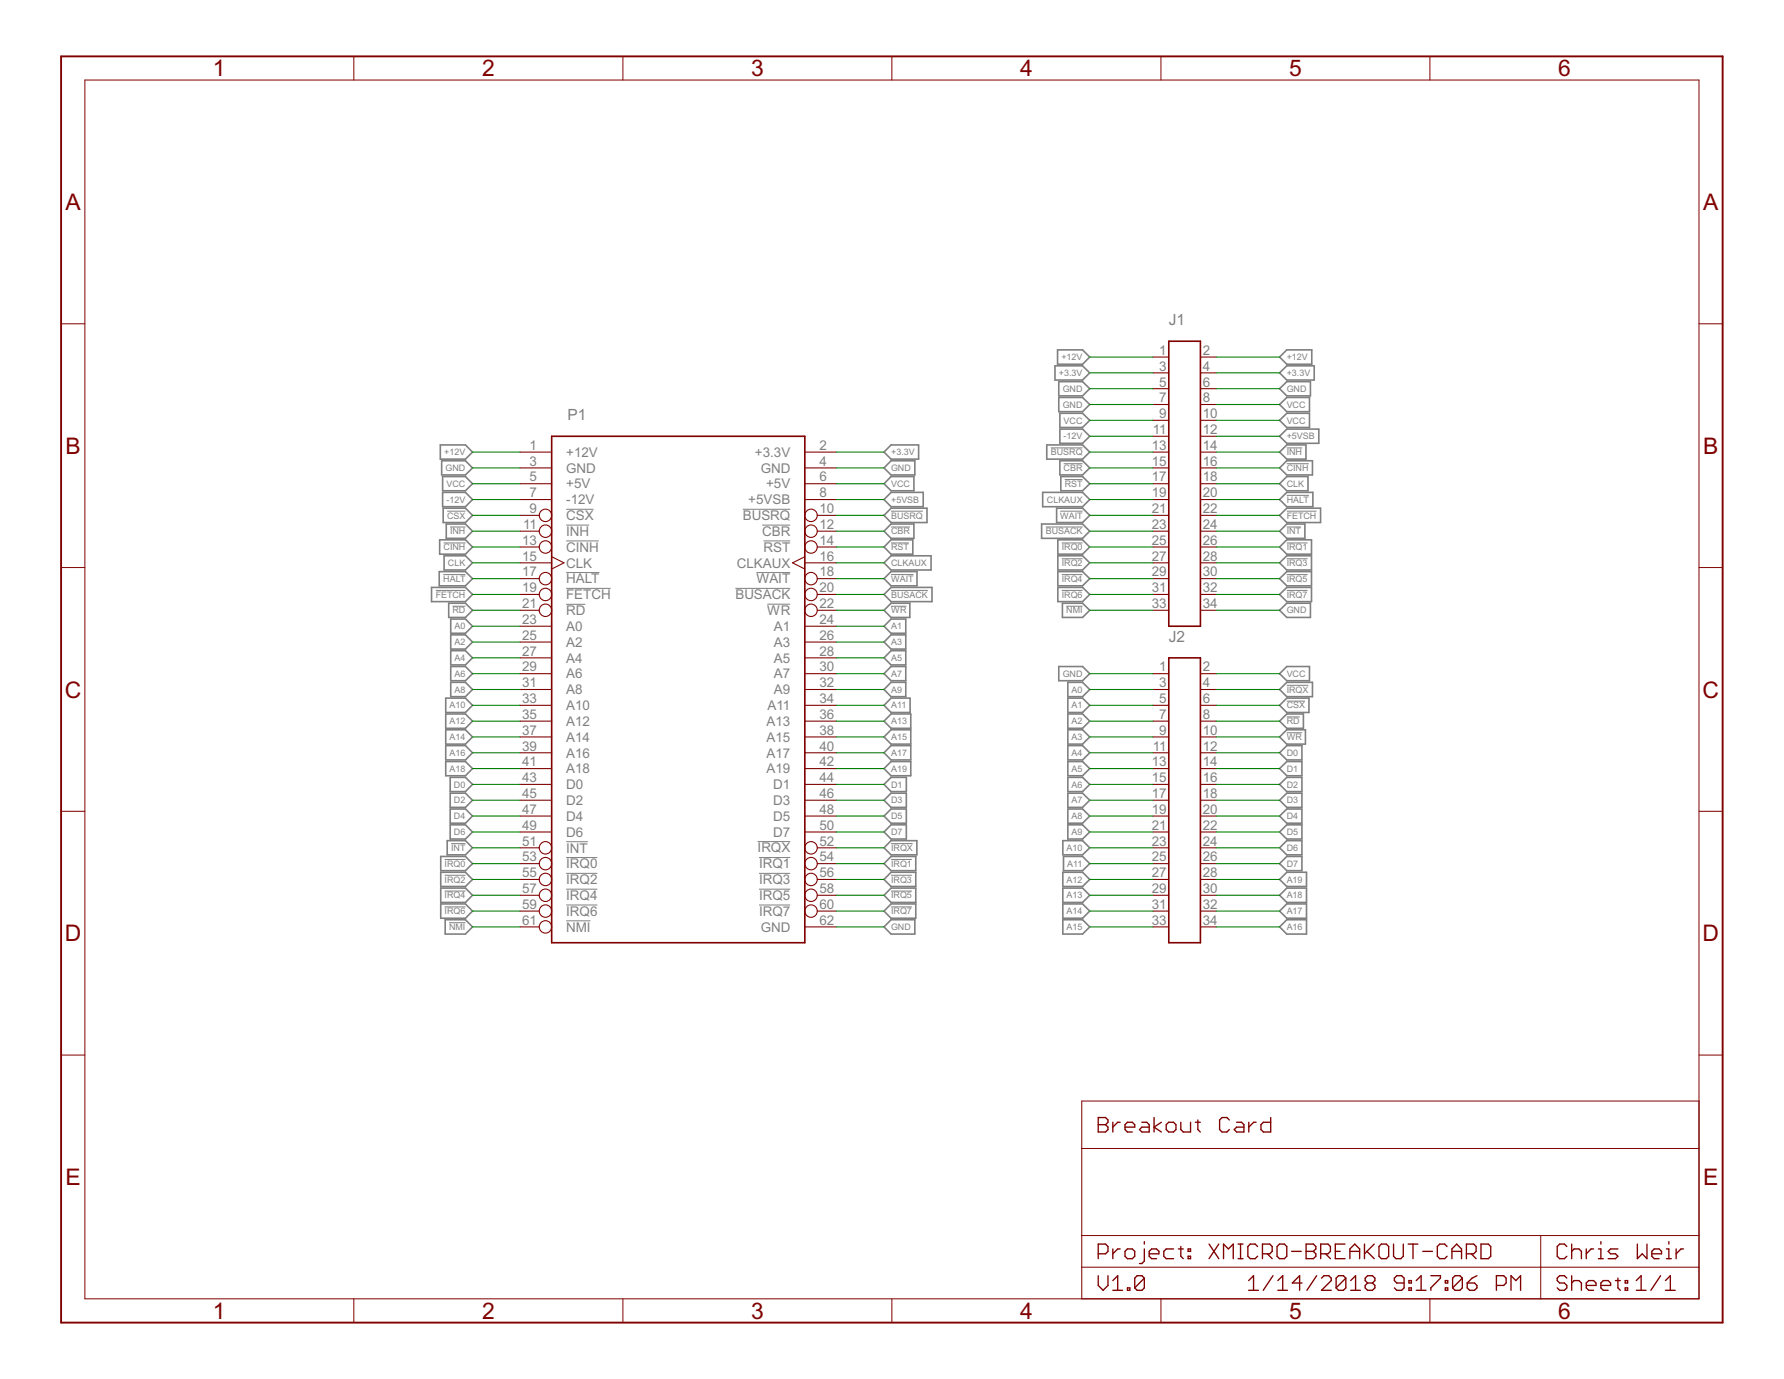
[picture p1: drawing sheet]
<svg xmlns="http://www.w3.org/2000/svg" width="279mm" height="216mm" viewBox="0 0 279 216" stroke-linecap="round" stroke-linejoin="round" font-family="sans-serif">
<g fill="none" stroke="#808080" stroke-width=".16">
<path d="M88.7 79.7h4.3M116.3 79.7h7.5M164.6 70.1h4.9M166.6 72.6h2.9M166.8 75.1h2.7M201.5 77.6h3.5M201.5 72.6h3.5M201.5 70.1h2.4M68.2 92.4h4.7M69.4 90h3.5M69.5 85h3.4M70 80h2.9"/>
<path d="M70.5 82.5h2.4M70.9 94.9h2M88.7 92.1h6.9M88.7 89.6h5.2M88.7 94.6h3M88.7 82.2h3.6M88.7 84.7h5.1M115.2 92.1h8.6M118.5 89.6h5.3M119.4 82.2h4.4M119.6 84.7h4.2M120.2 94.6h3.6"/>
<path d="M139.6 94.9h2.4M139.6 85h2.7M139.6 90h3.5M139.6 92.4h5.7M139.6 80h4.9M139.6 82.5h2.9M163.8 82.5h5.7M166 80h3.5M166.3 85h3.2M166.3 87.5h3.2M166.3 90h3.2M166.3 92.4h3.2"/>
<path d="M167 94.9h2.5M201.5 85h3.3M201.5 87.5h3.3M201.5 90h3.3M201.5 92.4h3.3M201.5 80h4.7M201.5 82.5h2.3M201.5 112.2h2.1M201.5 114.7h2.4M201.5 107.3h3.4M201.5 109.8h2.9M69.6 134.6h3.3"/>
<path d="M69.6 137h3.3M69.6 139.5h3.3M70.7 132.1h2.2M88.7 131.8h3.4M88.7 139.2h4.9M88.7 136.7h4.9M88.7 134.3h4.9M118.6 131.8h5.2M118.9 139.2h4.9M118.9 136.7h4.9M118.9 134.3h4.9M139.6 134.6h3.2"/>
<path d="M139.6 137h3.2M139.6 139.5h3.2M139.6 132.1h3.3M69.6 142h3.3M70.3 144.5h2.6M88.7 141.7h4.9M88.7 144.2h3.8M118.9 141.7h4.9M139.6 142h3.2"/>
</g>
<g fill="none" stroke="#808080" stroke-width=".25">
<path d="M165.2 57.3h4.3l1.2 1.1-1.2 1.1h-4.3zM165.6 54.8h3.9l1.2 1.1-1.2 1.1h-3.9zM165.8 59.8h3.7l1.2 1.1-1.2 1.1h-3.7zM200.4 55.9l1.1-1.1h3.9v2.2h-3.9zM200.4 58.4l1.1-1.1h4.3v2.2h-4.3zM69 69.7h3.9l1.1 1.1-1.1 1.1h-3.9zM69.2 72.1h3.7l1.1 1.2-1.1 1.1h-3.7zM69.3 74.6h3.6l1.1 1.1-1.1 1.1h-3.6zM69.3 77.1h3.6l1.1 1.1-1.1 1.1h-3.6zM69.4 79.6h3.5l1.1 1.1-1.1 1.1h-3.5zM139.6 72.1h3.7v2.3h-3.7l-1.1-1.1zM139.6 74.6h3.5v2.2h-3.5l-1.1-1.1z"/>
<path d="M139.6 77.1h5v2.2h-5l-1.1-1.1zM139.6 69.7h4.3v2.2h-4.3l-1.1-1.1zM139.6 79.6h5.6v2.2h-5.6l-1.1-1.1zM163.3 77.1h6.2l1.2 1.1-1.2 1.1h-6.2zM163.9 69.7h5.6l1.2 1.1-1.2 1.1h-5.6zM165.5 79.6h4l1.2 1.1-1.2 1.1h-4zM165.8 62.2h3.7l1.2 1.1-1.2 1.2h-3.7zM166 72.1h3.5l1.2 1.2-1.2 1.1h-3.5zM166 67.2h3.5l1.2 1.1-1.2 1.1h-3.5zM166 64.7h3.5l1.2 1.1-1.2 1.1h-3.5zM166.1 74.6h3.4l1.2 1.1-1.2 1.1h-3.4zM200.4 73.3l1.1-1.2h4v2.3h-4z"/>
<path d="M200.4 60.9l1.1-1.1h3.7v2.2h-3.7zM200.4 63.3l1.1-1.1h3.6v2.3h-3.6zM200.4 65.8l1.1-1.1h3.6v2.2h-3.6zM201.5 74.6h3.4v2.2h-3.4l-1.1-1.1zM201.5 77.1h4.1v2.2h-4.1l-1.1-1.1zM201.5 67.2h5v2.2h-5l-1.1-1.1zM201.5 69.7h3v2.2h-3l-1.1-1.1zM67.6 92h5.3l1.1 1.1-1.1 1.1h-5.3zM68.8 89.5h4.1l1.1 1.1-1.1 1.1h-4.1zM68.9 84.5h4l1.1 1.1-1.1 1.2h-4zM69.6 87h3.3l1.1 1.1-1.1 1.1h-3.3zM69.9 82h3l1.1 1.2-1.1 1.1h-3z"/>
<path d="M70.3 94.4h2.6l1.1 1.1-1.1 1.2h-2.6zM70.6 96.9h2.3l1.1 1.1-1.1 1.1h-2.3zM70.6 99.4h2.3l1.1 1.1-1.1 1.1h-2.3zM139.6 96.9h2.3v2.2h-2.3l-1.1-1.1zM139.6 99.4h2.3v2.2h-2.3l-1.1-1.1zM139.6 94.4h2.9v2.3h-2.9l-1.1-1.2zM139.6 84.5h3.4v2.3h-3.4l-1.1-1.2zM139.6 87h6.2v2.2h-6.2l-1.1-1.1zM139.6 89.5h4v2.2h-4l-1.1-1.1zM139.6 92h6.4v2.2h-6.4l-1.1-1.1zM139.6 82h3.5v2.3h-3.5l-1.1-1.1zM163.1 82h6.4l1.2 1.2-1.2 1.1h-6.4z"/>
<path d="M165.7 84.5h3.8l1.2 1.1-1.2 1.2h-3.8zM165.7 87h3.8l1.2 1.1-1.2 1.1h-3.8zM165.7 89.5h3.8l1.2 1.1-1.2 1.1h-3.8zM165.7 92h3.8l1.2 1.1-1.2 1.1h-3.8zM166.4 94.4h3.1l1.2 1.1-1.2 1.2h-3.1zM200.4 95.5l1.1-1.1h3.7v2.3h-3.7zM200.4 88.1l1.1-1.1h3.9v2.2h-3.9zM200.4 90.6l1.1-1.1h3.9v2.2h-3.9zM200.4 93.1l1.1-1.1h3.9v2.2h-3.9zM200.4 80.7l1.1-1.1h5.3v2.2h-5.3zM200.4 83.2l1.1-1.2h2.9v2.3h-2.9zM201.5 84.5h3.9v2.3h-3.9l-1.1-1.2z"/>
<path d="M69.8 119.2h3.1l1.1 1.1-1.1 1.2h-3.1zM69.8 116.7h3.1l1.1 1.2-1.1 1.1h-3.1zM69.8 114.3h3.1l1.1 1.1-1.1 1.1h-3.1zM69.8 109.3h3.1l1.1 1.1-1.1 1.1h-3.1zM69.8 111.8h3.1l1.1 1.1-1.1 1.1h-3.1zM70.6 106.8h2.3l1.1 1.1-1.1 1.2h-2.3zM70.6 101.9h2.3l1.1 1.1-1.1 1.1h-2.3zM70.6 104.4h2.3l1.1 1.1-1.1 1.1h-2.3zM139.6 119.2h3v2.3h-3l-1.1-1.2zM139.6 116.7h3v2.3h-3l-1.1-1.1zM139.6 114.3h3v2.2h-3l-1.1-1.1zM139.6 111.8h3v2.2h-3l-1.1-1.1z"/>
<path d="M139.6 109.3h2.9v2.2h-2.9l-1.1-1.1zM139.6 106.8h2.3v2.3h-2.3l-1.1-1.2zM139.6 101.9h2.3v2.2h-2.3l-1.1-1.1zM139.6 104.4h2.3v2.2h-2.3l-1.1-1.1zM165.8 104.4h3.7l1.2 1.1-1.2 1.1h-3.7zM167.2 119.2h2.3l1.2 1.1-1.2 1.2h-2.3zM167.2 116.7h2.3l1.2 1.2-1.2 1.1h-2.3zM167.2 114.3h2.3l1.2 1.1-1.2 1.1h-2.3zM167.2 111.8h2.3l1.2 1.1-1.2 1.1h-2.3zM167.2 109.3h2.3l1.2 1.1-1.2 1.1h-2.3zM167.2 106.8h2.3l1.2 1.1-1.2 1.2h-2.3zM200.4 117.9l1.1-1.2h2.4v2.3h-2.4z"/>
<path d="M200.4 110.4l1.1-1.1h3.5v2.2h-3.5zM200.4 105.5l1.1-1.1h3.6v2.2h-3.6zM201.5 114.3h2.9v2.2h-2.9l-1.1-1.1zM201.5 111.8h2.6v2.2h-2.6l-1.1-1.1zM201.5 106.8h4v2.3h-4l-1.1-1.2zM69 139h3.9l1.1 1.2-1.1 1.1h-3.9zM69 136.6h3.9l1.1 1.1-1.1 1.1h-3.9zM69 134.1h3.9l1.1 1.1-1.1 1.1h-3.9zM70 131.6h2.9l1.1 1.1-1.1 1.1h-2.9zM70.5 121.7h2.4l1.1 1.1-1.1 1.1h-2.4zM70.5 124.2h2.4l1.1 1.1-1.1 1.1h-2.4zM70.5 126.7h2.4l1.1 1.1-1.1 1.1h-2.4z"/>
<path d="M70.5 129.1h2.4l1.1 1.2-1.1 1.1h-2.4zM138.5 122.8l1.1-1.1h2.3v2.2h-2.3zM138.5 125.3l1.1-1.1h2.3v2.2h-2.3zM138.5 127.8l1.1-1.1h2.3v2.2h-2.3zM139.6 129.1h2.3v2.3h-2.3l-1.1-1.1zM139.6 139h3.8v2.3h-3.8l-1.1-1.1zM139.6 136.6h3.8v2.2h-3.8l-1.1-1.1zM139.6 134.1h3.8v2.2h-3.8l-1.1-1.1zM139.6 131.6h4v2.2h-4l-1.1-1.1zM166.5 131.6h3l1.2 1.1-1.2 1.1h-3zM166.5 136.6h3l1.2 1.1-1.2 1.1h-3zM166.5 139h3l1.2 1.2-1.2 1.1h-3z"/>
<path d="M166.6 134.1h2.9l1.2 1.1-1.2 1.1h-2.9zM167.2 121.7h2.3l1.2 1.1-1.2 1.1h-2.3zM167.2 129.1h2.3l1.2 1.2-1.2 1.1h-2.3zM167.2 124.2h2.3l1.2 1.1-1.2 1.1h-2.3zM167.2 126.7h2.3l1.2 1.1-1.2 1.1h-2.3zM200.4 122.8l1.1-1.1h2.4v2.2h-2.4zM200.4 120.3l1.1-1.1h2.4v2.3h-2.4zM200.4 125.3l1.1-1.1h2.4v2.2h-2.4zM200.4 127.8l1.1-1.1h2.4v2.2h-2.4zM200.4 130.3l1.1-1.2h2.4v2.3h-2.4zM200.4 132.7l1.1-1.1h2.4v2.2h-2.4zM201.5 134.1h2.4v2.2h-2.4l-1.1-1.1z"/>
<path d="M201.5 139h3.1v2.3h-3.1l-1.1-1.1zM201.5 136.6h3.1v2.2h-3.1l-1.1-1.1zM69 141.5h3.9l1.1 1.1-1.1 1.2h-3.9zM69.7 144h3.2l1.1 1.1-1.1 1.1h-3.2zM139.6 144h3.7v2.2h-3.7l-1.1-1.1zM139.6 141.5h3.8v2.3h-3.8l-1.1-1.2zM166.5 144h3l1.2 1.1-1.2 1.1h-3zM166.5 141.5h3l1.2 1.1-1.2 1.2h-3zM201.5 144h3.1v2.2h-3.1l-1.1-1.1zM201.5 141.5h3.1v2.3h-3.1l-1.1-1.2z"/>
</g>
<path d="M9.6 8.8h260.2v198.3h-260.2z" fill="none" stroke="#800000" stroke-width=".3"/>
<g fill="none" stroke="#800000" stroke-width=".16">
<path d="M13.3 12.5h252.8v190.8h-252.8zM55.4 8.8v3.7M97.6 8.8v3.7M139.7 8.8v3.7M181.8 8.8v3.7M223.9 8.8v3.7M9.6 50.7h3.7M266.1 50.7h3.7M9.6 88.9h3.7M266.1 88.9h3.7M9.6 127h3.7M266.1 127h3.7"/>
<path d="M9.6 165.2h3.7M169.4 179.8h96.7M266.1 165.2h3.7M266.1 172.4h-96.7v30.9M169.4 193.4h96.7M169.4 198.4h96.7M241.3 193.4v9.9M55.4 203.3v3.8M97.6 203.3v3.8M139.7 203.3v3.8M181.8 203.3v3.8M223.9 203.3v3.8"/>
</g>
<g fill="none" stroke="#800000" stroke-width=".21">
<path d="M172 175h1.1l.4 .3v.4l-.4 .4 .4 .4v.3l-.4 .4h-1.1zM172 176.1h1.1M174.3 175.7v1.5M175.4 175.7h-.4l-.7 .8M176.2 176.5h1.5v-.4l-.4-.4h-.7l-.4 .4v.7l.4 .4h.7M178.8 175.7h.8l.4 .4v1.1h-1.2l-.3-.4 .3-.3h1.2M180.7 175v2.2M181.9 175.7l-1.2 .8 1.2 .7M182.6 176.1l.4-.4h.8l.4 .4v.7l-.4 .4h-.8l-.4-.4zM184.9 175.7v1.1l.4 .4h1.2v-1.5M187.2 175.7h.8M187.6 175.3v1.5l.4 .4"/>
<path d="M192.5 175.3l-.3-.3h-.8l-.4 .3v1.5l.4 .4h.8l.3-.4M193.7 175.7h.7l.4 .4v1.1h-1.1l-.4-.4 .4-.3h1.1M195.6 175.7v1.5M196.7 175.7h-.4l-.7 .8M199 175v2.2h-1.1l-.4-.4v-.7l.4-.4h1.1M172 196.3h1.1l.4-.4v-.7l-.4-.4h-1.1v2.3M172 199.7v1.6l.8 .7 .7-.7v-1.6M174.3 195.5v1.6M175.4 195.5h-.4l-.7 .8M176.6 195.5h.7l.4 .4v.8l-.4 .4h-.7l-.4-.4v-.8zM179.2 195.5v1.9l-.4 .4h-.3M179.2 194.4v.4"/>
<path d="M180 196.3h1.5v-.4l-.4-.4h-.7l-.4 .4v.8l.4 .4h.7M183.8 195.5h-1.2l-.3 .4v.8l.3 .4h1.2M184.6 195.5h.7M184.9 195.2v1.5l.4 .4M186.1 195.5h.4v.4h-.4zM186.1 196.7h.4v.4h-.4zM189.4 194.8l1.5 2.3M190.9 194.8l-1.5 2.3M191.6 197.1v-2.3l.8 .7 .7-.7v2.3M193.9 194.8h.8M193.9 197.1h.8M194.3 194.8v2.3"/>
<path d="M197 195.2l-.4-.4h-.8l-.4 .4v1.5l.4 .4h.8l.4-.4M197.7 196.3h1.2l.3-.4v-.7l-.3-.4h-1.2v2.3M198.5 196.3l.7 .8M199.4 199.7l-1.6 2.3M200.4 194.8h.7l.4 .4v1.5l-.4 .4h-.7l-.4-.4v-1.5zM202.3 195.9h1.5M204.6 194.8h1.1l.4 .4v.3l-.4 .4 .4 .4v.4l-.4 .4h-1.1zM204.6 195.9h1.1M206.2 199.7l-1.5 2.3M206.8 196.3h1.2l.4-.4v-.7l-.4-.4h-1.2v2.3M207.6 196.3l.8 .8M209.1 195.9h.8"/>
<path d="M210.7 194.8h-1.6v2.3h1.6M211.4 195.9h1.5M211.4 197.1v-1.6l.8-.7 .7 .7v1.6M213.7 194.8v2.3M214.1 195.9l1.1 1.2M215.2 194.8l-1.5 1.5M216.3 194.8h.8l.4 .4v1.5l-.4 .4h-.8l-.3-.4v-1.5zM218.2 194.8v1.9l.4 .4h.8l.4-.4v-1.9M220.5 194.8h1.6M221.3 194.8v2.3M222.8 195.9h1.5M224.1 199.7h1.5v.4l-1.5 1.5v.4"/>
<path d="M226.6 195.2l-.3-.4h-.8l-.4 .4v1.5l.4 .4h.8l.3-.4M227.4 195.9h1.5M227.4 197.1v-1.6l.7-.7 .8 .7v1.6M229.7 196.3h1.1l.4-.4v-.7l-.4-.4h-1.1v2.3M230.4 196.3l.8 .8M231.3 199.7l-.8 .4-.7 .8M231.9 194.8h1.2l.4 .4v1.5l-.4 .4h-1.2zM245.4 195.2l-.4-.4h-.7l-.4 .4v1.5l.4 .4h.7l.4-.4M246.1 195.9l.4-.4h.8l.4 .4v1.2M246.1 194.8v2.3M246.1 199.7v2.3M248.4 195.5v1.6"/>
<path d="M249.6 195.5h-.4l-.8 .8M250.3 195.5h.4v1.6M250.3 197.1h.8M250.7 194.4v.4M253.4 195.5h-1.2l-.3 .4 .3 .4h.8l.4 .4-.4 .4h-1.1M256.4 194.8v2.3l.8-.8 .7 .8v-2.3M258.7 196.3h1.5v-.4l-.4-.4h-.7l-.4 .4v.8l.4 .4h.7M260.1 199.7l-1.5 2.3M261 195.5h.4v1.6M261 197.1h.7M261.4 194.4v.4M262.5 195.5v1.6"/>
<path d="M263.7 195.5h-.4l-.8 .8M174.3 200.5l.7-.8v2.3M174.3 202h1.5M176.6 201.6h.4v.4h-.4zM179.2 200.1l-.4-.4h-.7l-.4 .4v1.5M179.2 200.1v1.5l-.4 .4h-.7l-.4-.4M179.2 200.1l-1.5 1.5M195.6 202h1.5M195.6 200.5l.7-.8v2.3M200.1 202h1.5M200.1 200.5l.8-.8v2.3M203.9 200.9h-1.5l1.1-1.2v2.3"/>
<path d="M207 200.1l.3-.4h.8l.4 .4v.4l-1.5 1.5h1.5M210.8 200.1v1.5l-.4 .4h-.8l-.3-.4M210.8 200.1l-.4-.4h-.8l-.3 .4v1.5M210.8 200.1l-1.5 1.5M211.5 202h1.6M211.5 200.5l.8-.8v2.3M214.2 200.9l-.4 .4v.3l.4 .4h.7l.4-.4v-.3l-.4-.4M214.2 200.9l-.4-.4v-.4l.4-.4h.7l.4 .4v.4l-.4 .4M214.2 200.9h.7M219.9 200.9h-1.1l-.4-.4v-.4l.4-.4h.7l.4 .4v1.5l-.4 .4h-.7l-.4-.4M220.7 201.6h.3v.4h-.3zM220.7 200.5h.3v.4h-.3z"/>
<path d="M221.8 202h1.5M221.8 200.5l.8-.8v2.3M226.4 201.6h.3v.4h-.3zM226.4 200.5h.3v.4h-.3zM229 200.1v1.5l-.4 .4h-.7l-.4-.4M229 200.1l-.4-.4h-.7l-.4 .4v1.5M229 200.1l-1.5 1.5M229.8 200.9h1.1l.4 .4v.3l-.4 .4h-.7l-.4-.4zM234.4 201.3h1.1l.4-.4v-.8l-.4-.4h-1.1v2.3M236.6 202v-2.3l.8 .8 .7-.8v2.3M245.4 200.1l-.4-.4h-.7l-.4 .4v.4l.4 .4h.7l.4 .4v.3l-.4 .4h-.7l-.4-.4M246.1 200.9l.4-.4h.8l.4 .4v1.1"/>
<path d="M248.4 201.3h1.6v-.4l-.4-.4h-.8l-.4 .4v.7l.4 .4h.8M250.7 201.3h1.5v-.4l-.3-.4h-.8l-.4 .4v.7l.4 .4h.8M253 200.5h.8M253.4 200.1v1.5l.4 .4M254.5 201.6h.4v.4h-.4zM254.5 200.5h.4v.4h-.4zM256.3 202h1.5M256.3 200.5l.7-.8v2.3M260.8 202h1.6M260.8 200.5l.8-.8v2.3"/>
</g>
<path d="M183 53.4h5v44.6h-5zM86.4 68.3h39.6v79.3h-39.6zM183 103h5v44.6h-5z" fill="none" stroke="#800000" stroke-width=".25"/>
<g fill="none" stroke="#800000" stroke-width=".17">
<path d="M180.6 55.9h2.4M180.6 58.4h2.4M188 55.9h2.5M188 58.4h2.5M81.4 70.8h5M81.4 73.3h5M81.4 75.7h5M81.4 78.2h5M126 70.8h5M126 73.3h5M126 75.7h5M126 78.2h5"/>
<path d="M180.6 60.9h2.4M180.6 63.3h2.4M180.6 65.8h2.4M180.6 68.3h2.4M180.6 70.8h2.4M180.6 73.3h2.4M180.6 75.7h2.4M180.6 78.2h2.4M188 60.9h2.5M188 63.3h2.5M188 65.8h2.5M188 68.3h2.5"/>
<path d="M188 70.8h2.5M188 73.3h2.5M188 75.7h2.5M188 78.2h2.5M81.4 80.7h3.1M81.4 83.2h3.1M81.4 85.6h3.1M81.4 88.1h5M81.4 90.6h3.1M81.4 93.1h3.1M81.4 95.5h3.1M81.4 98h5"/>
<path d="M86.4 87.2l1.9 .9-1.9 1M126 88.1h5M126 87.2l-1.9 .9 1.9 1M126 98h5M128 80.7h3M128 83.2h3M128 85.6h3M128 90.6h3M128 93.1h3M128 95.5h3M180.6 80.7h2.4M180.6 83.2h2.4"/>
<path d="M180.6 85.6h2.4M180.6 88.1h2.4M180.6 90.6h2.4M180.6 93.1h2.4M180.6 95.5h2.4M188 80.7h2.5M188 83.2h2.5M188 85.6h2.5M188 88.1h2.5M188 90.6h2.5M188 93.1h2.5M188 95.5h2.5"/>
<path d="M81.4 105.5h5M81.4 107.9h5M81.4 110.4h5M81.4 112.9h5M81.4 115.4h5M81.4 117.9h5M81.4 100.5h5M81.4 103h5M126 105.5h5M126 107.9h5M126 110.4h5M126 112.9h5"/>
<path d="M126 115.4h5M126 117.9h5M126 100.5h5M126 103h5M180.6 105.5h2.4M180.6 107.9h2.4M180.6 110.4h2.4M180.6 112.9h2.4M180.6 115.4h2.4M180.6 117.9h2.4M188 105.5h2.5M188 107.9h2.5"/>
<path d="M188 110.4h2.5M188 112.9h2.5M188 115.4h2.5M188 117.9h2.5M81.4 120.3h5M81.4 122.8h5M81.4 125.3h5M81.4 127.8h5M81.4 130.3h5M81.4 132.7h3.1M81.4 135.2h3.1M81.4 137.7h3.1"/>
<path d="M126 120.3h5M126 122.8h5M126 125.3h5M126 127.8h5M126 130.3h5M128 132.7h3M128 135.2h3M128 137.7h3M180.6 120.3h2.4M180.6 122.8h2.4M180.6 125.3h2.4M180.6 127.8h2.4"/>
<path d="M180.6 130.3h2.4M180.6 132.7h2.4M180.6 135.2h2.4M180.6 137.7h2.4M188 120.3h2.5M188 122.8h2.5M188 125.3h2.5M188 127.8h2.5M188 130.3h2.5M188 132.7h2.5M188 135.2h2.5M188 137.7h2.5"/>
<path d="M81.4 140.2h3.1M81.4 142.6h3.1M81.4 145.1h3.1M126 145.1h5M128 140.2h3M128 142.6h3M180.6 140.2h2.4M180.6 142.6h2.4M180.6 145.1h2.4M188 140.2h2.5M188 142.6h2.5M188 145.1h2.5"/>
<circle cx="85.4" cy="93.1" r=".97"/>
<circle cx="85.4" cy="95.5" r=".97"/>
<circle cx="85.4" cy="90.6" r=".97"/>
<circle cx="85.4" cy="80.7" r=".97"/>
<circle cx="85.4" cy="83.2" r=".97"/>
<circle cx="85.4" cy="85.6" r=".97"/>
<circle cx="127" cy="95.5" r=".97"/>
<circle cx="127" cy="93.1" r=".97"/>
<circle cx="127" cy="90.6" r=".97"/>
<circle cx="127" cy="83.2" r=".97"/>
<circle cx="127" cy="85.6" r=".97"/>
<circle cx="127" cy="80.7" r=".97"/>
<circle cx="85.4" cy="132.7" r=".97"/>
<circle cx="85.4" cy="135.2" r=".97"/>
<circle cx="85.4" cy="137.7" r=".97"/>
<circle cx="127" cy="137.7" r=".97"/>
<circle cx="127" cy="132.7" r=".97"/>
<circle cx="127" cy="135.2" r=".97"/>
<circle cx="85.4" cy="145.1" r=".97"/>
<circle cx="85.4" cy="142.6" r=".97"/>
<circle cx="85.4" cy="140.2" r=".97"/>
<circle cx="127" cy="140.2" r=".97"/>
<circle cx="127" cy="142.6" r=".97"/>
</g>
<g fill="none" stroke="#008000" stroke-width=".17">
<path d="M170.7 58.4h9.9M170.7 55.9h9.9M190.5 58.4h9.9M190.5 55.9h9.9M74 73.3h7.4M74 75.7h7.4M74 78.2h7.4M74 70.8h7.4M131 73.3h7.5M131 75.7h7.5M131 78.2h7.5M131 70.8h7.5"/>
<path d="M170.7 73.3h9.9M170.7 60.9h9.9M170.7 63.3h9.9M170.7 75.7h9.9M170.7 78.2h9.9M170.7 68.3h9.9M170.7 70.8h9.9M170.7 65.8h9.9M190.5 73.3h9.9M190.5 60.9h9.9M190.5 63.3h9.9M190.5 75.7h9.9"/>
<path d="M190.5 78.2h9.9M190.5 68.3h9.9M190.5 70.8h9.9M190.5 65.8h9.9M74 95.5h7.4M74 85.6h7.4M74 88.1h7.4M74 90.6h7.4M74 93.1h7.4M74 80.7h7.4M74 83.2h7.4M74 98h7.4"/>
<path d="M131 95.5h7.5M131 85.6h7.5M131 88.1h7.5M131 90.6h7.5M131 93.1h7.5M131 80.7h7.5M131 83.2h7.5M131 98h7.5M170.7 95.5h9.9M170.7 85.6h9.9M170.7 88.1h9.9M170.7 90.6h9.9"/>
<path d="M170.7 93.1h9.9M170.7 80.7h9.9M170.7 83.2h9.9M190.5 95.5h9.9M190.5 85.6h9.9M190.5 88.1h9.9M190.5 90.6h9.9M190.5 93.1h9.9M190.5 80.7h9.9M190.5 83.2h9.9M74 117.9h7.4M74 115.4h7.4"/>
<path d="M74 112.9h7.4M74 110.4h7.4M74 107.9h7.4M74 105.5h7.4M74 100.5h7.4M74 103h7.4M131 117.9h7.5M131 115.4h7.5M131 112.9h7.5M131 110.4h7.5M131 107.9h7.5M131 105.5h7.5"/>
<path d="M131 100.5h7.5M131 103h7.5M170.7 117.9h9.9M170.7 115.4h9.9M170.7 112.9h9.9M170.7 110.4h9.9M170.7 107.9h9.9M170.7 105.5h9.9M190.5 117.9h9.9M190.5 115.4h9.9M190.5 112.9h9.9M190.5 110.4h9.9"/>
<path d="M190.5 107.9h9.9M190.5 105.5h9.9M74 122.8h7.4M74 120.3h7.4M74 137.7h7.4M74 135.2h7.4M74 132.7h7.4M74 130.3h7.4M74 127.8h7.4M74 125.3h7.4M131 122.8h7.5M131 120.3h7.5"/>
<path d="M131 137.7h7.5M131 135.2h7.5M131 132.7h7.5M131 130.3h7.5M131 127.8h7.5M131 125.3h7.5M170.7 122.8h9.9M170.7 120.3h9.9M170.7 137.7h9.9M170.7 135.2h9.9M170.7 132.7h9.9M170.7 130.3h9.9"/>
<path d="M170.7 127.8h9.9M170.7 125.3h9.9M190.5 122.8h9.9M190.5 120.3h9.9M190.5 137.7h9.9M190.5 135.2h9.9M190.5 132.7h9.9M190.5 130.3h9.9M190.5 127.8h9.9M190.5 125.3h9.9M74 145.1h7.4M74 142.6h7.4"/>
<path d="M74 140.2h7.4M131 145.1h7.5M131 142.6h7.5M131 140.2h7.5M170.7 145.1h9.9M170.7 142.6h9.9M170.7 140.2h9.9M190.5 145.1h9.9M190.5 142.6h9.9M190.5 140.2h9.9"/>
</g>
<g font-size="4" fill="#800000">
<text x="33.4" y="11.9">1</text>
<text x="75.5" y="11.9">2</text>
<text x="117.6" y="11.9">3</text>
<text x="159.8" y="11.9">4</text>
<text x="201.9" y="11.9">5</text>
<text x="244" y="11.9">6</text>
<text x="10.2" y="32.9">A</text>
<text x="266.8" y="32.9">A</text>
<text x="10.2" y="71.1">B</text>
<text x="266.8" y="71.1">B</text>
<text x="10.1" y="109.2">C</text>
<text x="266.6" y="109.2">C</text>
<text x="10.1" y="147.4">D</text>
<text x="266.6" y="147.4">D</text>
<text x="10.2" y="185.5">E</text>
<text x="266.8" y="185.5">E</text>
<text x="33.4" y="206.5">1</text>
<text x="75.5" y="206.5">2</text>
<text x="117.6" y="206.5">3</text>
<text x="159.8" y="206.5">4</text>
<text x="201.9" y="206.5">5</text>
<text x="244" y="206.5">6</text>
</g>
<g font-size="2.7" fill="#808080">
<text x="183.1" y="50.9">J1</text>
<text x="88.9" y="65.8">P1</text>
<text x="183.1" y="100.5">J2</text>
</g>
<g font-size="2.3" fill="#808080">
<text x="181.5" y="55.6">1</text>
<text x="181.5" y="58">3</text>
<text x="188.4" y="55.6">2</text>
<text x="188.4" y="58">4</text>
<text x="181.5" y="60.5">5</text>
<text x="181.5" y="63">7</text>
<text x="181.5" y="65.5">9</text>
<text x="188.4" y="60.5">6</text>
<text x="188.4" y="63">8</text>
<text x="188.4" y="65.5">10</text>
<text x="83" y="70.4">1</text>
<text x="88.7" y="71.5">+12V</text>
<text x="118.2" y="71.5">+3.3V</text>
<text x="128.3" y="70.4">2</text>
<text x="180.4" y="70.4">13</text>
<text x="180.5" y="67.9">11</text>
<text x="188.4" y="67.9">12</text>
<text x="188.4" y="70.4">14</text>
<text x="83" y="72.9">3</text>
<text x="83" y="75.4">5</text>
<text x="83" y="77.9">7</text>
<text x="88.7" y="74">GND</text>
<text x="88.7" y="76.5">+5V</text>
<text x="119.1" y="74">GND</text>
<text x="120" y="76.5">+5V</text>
<text x="128.3" y="77.9">8</text>
<text x="128.3" y="75.4">6</text>
<text x="128.3" y="72.9">4</text>
<text x="180.4" y="72.9">15</text>
<text x="180.4" y="75.4">17</text>
<text x="180.4" y="77.9">19</text>
<text x="188.4" y="72.9">16</text>
<text x="188.4" y="75.4">18</text>
<text x="188.4" y="77.9">20</text>
<text x="81.9" y="82.8">11</text>
<text x="83" y="80.3">9</text>
<text x="88.7" y="79">-12V</text>
<text x="88.7" y="81.4">CSX</text>
<text x="88.7" y="83.9">INH</text>
<text x="116.3" y="81.4">BUSRQ</text>
<text x="117.2" y="78.9">+5VSB</text>
<text x="119.4" y="83.9">CBR</text>
<text x="128.3" y="80.3">10</text>
<text x="128.3" y="82.8">12</text>
<text x="180.4" y="80.3">21</text>
<text x="180.4" y="82.8">23</text>
<text x="188.4" y="80.3">22</text>
<text x="188.4" y="82.8">24</text>
<text x="81.8" y="87.8">15</text>
<text x="81.8" y="85.3">13</text>
<text x="88.7" y="88.9">CLK</text>
<text x="88.7" y="86.4">CINH</text>
<text x="115.4" y="88.9">CLKAUX</text>
<text x="119.6" y="86.4">RST</text>
<text x="128.3" y="87.8">16</text>
<text x="128.3" y="85.3">14</text>
<text x="180.4" y="85.3">25</text>
<text x="180.4" y="87.8">27</text>
<text x="188.4" y="85.3">26</text>
<text x="188.4" y="87.8">28</text>
<text x="81.8" y="92.7">19</text>
<text x="81.8" y="90.3">17</text>
<text x="81.8" y="95.2">21</text>
<text x="88.7" y="93.8">FETCH</text>
<text x="88.7" y="91.3">HALT</text>
<text x="115.2" y="93.8">BUSACK</text>
<text x="118.5" y="91.3">WAIT</text>
<text x="128.3" y="95.2">22</text>
<text x="128.3" y="92.7">20</text>
<text x="128.3" y="90.3">18</text>
<text x="180.4" y="90.3">29</text>
<text x="180.4" y="92.7">31</text>
<text x="180.4" y="95.2">33</text>
<text x="188.4" y="90.3">30</text>
<text x="188.4" y="92.7">32</text>
<text x="188.4" y="95.2">34</text>
<text x="81.8" y="97.7">23</text>
<text x="81.8" y="100.2">25</text>
<text x="88.7" y="98.8">A0</text>
<text x="88.7" y="101.3">A2</text>
<text x="88.7" y="96.3">RD</text>
<text x="120.2" y="96.3">WR</text>
<text x="121.2" y="98.8">A1</text>
<text x="121.2" y="101.3">A3</text>
<text x="128.3" y="97.7">24</text>
<text x="128.3" y="100.2">26</text>
<text x="81.8" y="102.6">27</text>
<text x="81.8" y="105.1">29</text>
<text x="81.8" y="107.6">31</text>
<text x="88.7" y="103.7">A4</text>
<text x="88.7" y="106.2">A6</text>
<text x="121.2" y="103.7">A5</text>
<text x="121.2" y="106.2">A7</text>
<text x="128.3" y="102.6">28</text>
<text x="128.3" y="105.1">30</text>
<text x="128.3" y="107.6">32</text>
<text x="181.5" y="105.1">1</text>
<text x="181.5" y="107.6">3</text>
<text x="188.4" y="105.1">2</text>
<text x="188.4" y="107.6">4</text>
<text x="81.8" y="110.1">33</text>
<text x="81.8" y="112.6">35</text>
<text x="88.7" y="108.7">A8</text>
<text x="88.7" y="111.2">A10</text>
<text x="88.7" y="113.6">A12</text>
<text x="120" y="113.6">A13</text>
<text x="120.2" y="111.2">A11</text>
<text x="121.2" y="108.7">A9</text>
<text x="128.3" y="110.1">34</text>
<text x="128.3" y="112.6">36</text>
<text x="181.5" y="110.1">5</text>
<text x="181.5" y="112.6">7</text>
<text x="188.4" y="110.1">6</text>
<text x="188.4" y="112.6">8</text>
<text x="81.8" y="115">37</text>
<text x="81.8" y="120">41</text>
<text x="81.8" y="117.5">39</text>
<text x="88.7" y="116.1">A14</text>
<text x="88.7" y="118.6">A16</text>
<text x="120" y="116.1">A15</text>
<text x="120" y="118.6">A17</text>
<text x="128.3" y="115">38</text>
<text x="128.3" y="117.5">40</text>
<text x="128.3" y="120">42</text>
<text x="180.4" y="120">13</text>
<text x="180.5" y="117.5">11</text>
<text x="181.5" y="115">9</text>
<text x="188.4" y="115">10</text>
<text x="188.4" y="117.5">12</text>
<text x="188.4" y="120">14</text>
<text x="81.8" y="122.5">43</text>
<text x="81.8" y="124.9">45</text>
<text x="88.7" y="123.6">D0</text>
<text x="88.7" y="121.1">A18</text>
<text x="120" y="121.1">A19</text>
<text x="121.1" y="123.6">D1</text>
<text x="128.3" y="122.5">44</text>
<text x="128.3" y="124.9">46</text>
<text x="180.4" y="122.5">15</text>
<text x="180.4" y="124.9">17</text>
<text x="188.4" y="122.5">16</text>
<text x="188.4" y="124.9">18</text>
<text x="81.8" y="127.4">47</text>
<text x="81.8" y="129.9">49</text>
<text x="88.7" y="126">D2</text>
<text x="88.7" y="128.5">D4</text>
<text x="88.7" y="131">D6</text>
<text x="121.1" y="126">D3</text>
<text x="121.1" y="128.5">D5</text>
<text x="121.1" y="131">D7</text>
<text x="128.3" y="127.4">48</text>
<text x="128.3" y="129.9">50</text>
<text x="180.4" y="127.4">19</text>
<text x="180.4" y="129.9">21</text>
<text x="188.4" y="127.4">20</text>
<text x="188.4" y="129.9">22</text>
<text x="81.8" y="132.4">51</text>
<text x="81.8" y="137.3">55</text>
<text x="81.8" y="134.9">53</text>
<text x="88.7" y="133.5">INT</text>
<text x="88.7" y="135.9">IRQ0</text>
<text x="118.6" y="133.5">IRQX</text>
<text x="118.9" y="135.9">IRQ1</text>
<text x="128.3" y="132.4">52</text>
<text x="128.3" y="137.3">56</text>
<text x="128.3" y="134.9">54</text>
<text x="180.4" y="132.4">23</text>
<text x="180.4" y="134.9">25</text>
<text x="180.4" y="137.3">27</text>
<text x="188.4" y="132.4">24</text>
<text x="188.4" y="134.9">26</text>
<text x="188.4" y="137.3">28</text>
<text x="81.8" y="142.3">59</text>
<text x="81.8" y="139.8">57</text>
<text x="88.7" y="143.4">IRQ6</text>
<text x="88.7" y="140.9">IRQ4</text>
<text x="88.7" y="138.4">IRQ2</text>
<text x="118.9" y="143.4">IRQ7</text>
<text x="118.9" y="140.9">IRQ5</text>
<text x="118.9" y="138.4">IRQ3</text>
<text x="128.3" y="142.3">60</text>
<text x="128.3" y="139.8">58</text>
<text x="180.4" y="139.8">29</text>
<text x="180.4" y="142.3">31</text>
<text x="188.4" y="139.8">30</text>
<text x="188.4" y="142.3">32</text>
<text x="81.8" y="144.8">61</text>
<text x="88.7" y="145.9">NMI</text>
<text x="119.1" y="145.9">GND</text>
<text x="128.3" y="144.8">62</text>
<text x="180.4" y="144.8">33</text>
<text x="188.4" y="144.8">34</text>
</g>
<g font-size="1.6" fill="#808080">
<text x="165.8" y="58.9">+3.3V</text>
<text x="166.2" y="56.4">+12V</text>
<text x="201.5" y="58.9">+3.3V</text>
<text x="201.5" y="56.4">+12V</text>
<text x="166.4" y="61.4">GND</text>
<text x="166.4" y="63.8">GND</text>
<text x="201.5" y="61.4">GND</text>
<text x="201.5" y="63.8">VCC</text>
<text x="69.6" y="71.3">+12V</text>
<text x="139.6" y="71.3">+3.3V</text>
<text x="164.6" y="71.3">BUSRQ</text>
<text x="166.6" y="68.8">-12V</text>
<text x="166.6" y="66.3">VCC</text>
<text x="201.5" y="68.8">+5VSB</text>
<text x="201.5" y="66.3">VCC</text>
<text x="201.5" y="71.3">INH</text>
<text x="69.8" y="73.8">GND</text>
<text x="69.9" y="76.2">VCC</text>
<text x="139.6" y="73.8">GND</text>
<text x="139.6" y="76.2">VCC</text>
<text x="166.6" y="73.7">CBR</text>
<text x="166.8" y="76.2">RST</text>
<text x="201.5" y="76.2">CLK</text>
<text x="201.5" y="73.7">CINH</text>
<text x="69.9" y="78.7">-12V</text>
<text x="70" y="81.2">CSX</text>
<text x="70.5" y="83.7">INH</text>
<text x="139.6" y="78.7">+5VSB</text>
<text x="139.6" y="83.7">CBR</text>
<text x="139.6" y="81.2">BUSRQ</text>
<text x="163.8" y="83.7">BUSACK</text>
<text x="164" y="78.7">CLKAUX</text>
<text x="166" y="81.2">WAIT</text>
<text x="201.5" y="81.2">FETCH</text>
<text x="201.5" y="83.7">INT</text>
<text x="201.5" y="78.7">HALT</text>
<text x="69.5" y="86.1">CINH</text>
<text x="70.2" y="88.6">CLK</text>
<text x="139.6" y="86.1">RST</text>
<text x="139.6" y="88.6">CLKAUX</text>
<text x="166.3" y="86.1">IRQ0</text>
<text x="166.3" y="88.6">IRQ2</text>
<text x="201.5" y="86.1">IRQ1</text>
<text x="201.5" y="88.6">IRQ3</text>
<text x="68.2" y="93.6">FETCH</text>
<text x="69.4" y="91.1">HALT</text>
<text x="139.6" y="93.6">BUSACK</text>
<text x="139.6" y="91.1">WAIT</text>
<text x="166.3" y="91.1">IRQ4</text>
<text x="166.3" y="93.6">IRQ6</text>
<text x="201.5" y="91.1">IRQ5</text>
<text x="201.5" y="93.6">IRQ7</text>
<text x="70.9" y="96.1">RD</text>
<text x="71.2" y="98.5">A0</text>
<text x="71.2" y="101">A2</text>
<text x="139.6" y="96.1">WR</text>
<text x="139.6" y="98.5">A1</text>
<text x="139.6" y="101">A3</text>
<text x="167" y="96.1">NMI</text>
<text x="201.5" y="96.1">GND</text>
<text x="71.2" y="103.5">A4</text>
<text x="71.2" y="106">A6</text>
<text x="139.6" y="103.5">A5</text>
<text x="139.6" y="106">A7</text>
<text x="166.4" y="106">GND</text>
<text x="201.5" y="106">VCC</text>
<text x="70.4" y="113.4">A12</text>
<text x="70.4" y="110.9">A10</text>
<text x="71.2" y="108.4">A8</text>
<text x="139.6" y="113.4">A13</text>
<text x="139.6" y="110.9">A11</text>
<text x="139.6" y="108.4">A9</text>
<text x="167.8" y="108.4">A0</text>
<text x="167.8" y="110.9">A1</text>
<text x="167.8" y="113.4">A2</text>
<text x="201.5" y="113.4">RD</text>
<text x="201.5" y="108.4">IRQX</text>
<text x="201.5" y="110.9">CSX</text>
<text x="70.4" y="115.9">A14</text>
<text x="70.4" y="118.4">A16</text>
<text x="139.6" y="115.9">A15</text>
<text x="139.6" y="118.4">A17</text>
<text x="167.8" y="115.9">A3</text>
<text x="167.8" y="118.4">A4</text>
<text x="201.5" y="118.4">D0</text>
<text x="201.5" y="115.9">WR</text>
<text x="70.4" y="120.8">A18</text>
<text x="71.1" y="123.3">D0</text>
<text x="71.1" y="125.8">D2</text>
<text x="139.6" y="123.3">D1</text>
<text x="139.6" y="120.8">A19</text>
<text x="139.6" y="125.8">D3</text>
<text x="167.8" y="120.8">A5</text>
<text x="167.8" y="123.3">A6</text>
<text x="167.8" y="125.8">A7</text>
<text x="201.5" y="120.8">D1</text>
<text x="201.5" y="123.3">D2</text>
<text x="201.5" y="125.8">D3</text>
<text x="71.1" y="128.3">D4</text>
<text x="71.1" y="130.7">D6</text>
<text x="139.6" y="128.3">D5</text>
<text x="139.6" y="130.7">D7</text>
<text x="167.8" y="130.7">A9</text>
<text x="167.8" y="128.3">A8</text>
<text x="201.5" y="128.3">D4</text>
<text x="201.5" y="130.7">D5</text>
<text x="69.6" y="135.7">IRQ0</text>
<text x="70.6" y="133.2">INT</text>
<text x="139.6" y="135.7">IRQ1</text>
<text x="139.6" y="133.2">IRQX</text>
<text x="167" y="133.2">A10</text>
<text x="167.2" y="135.7">A11</text>
<text x="201.5" y="133.2">D6</text>
<text x="201.5" y="135.7">D7</text>
<text x="69.6" y="138.2">IRQ2</text>
<text x="69.6" y="140.7">IRQ4</text>
<text x="69.6" y="143.1">IRQ6</text>
<text x="139.6" y="138.2">IRQ3</text>
<text x="139.6" y="140.7">IRQ5</text>
<text x="139.6" y="143.1">IRQ7</text>
<text x="167" y="143.1">A14</text>
<text x="167" y="140.7">A13</text>
<text x="167" y="138.2">A12</text>
<text x="201.5" y="143.1">A17</text>
<text x="201.5" y="140.7">A18</text>
<text x="201.5" y="138.2">A19</text>
<text x="70.3" y="145.6">NMI</text>
<text x="139.6" y="145.6">GND</text>
<text x="167" y="145.6">A15</text>
<text x="201.5" y="145.6">A16</text>
</g>
</svg>
